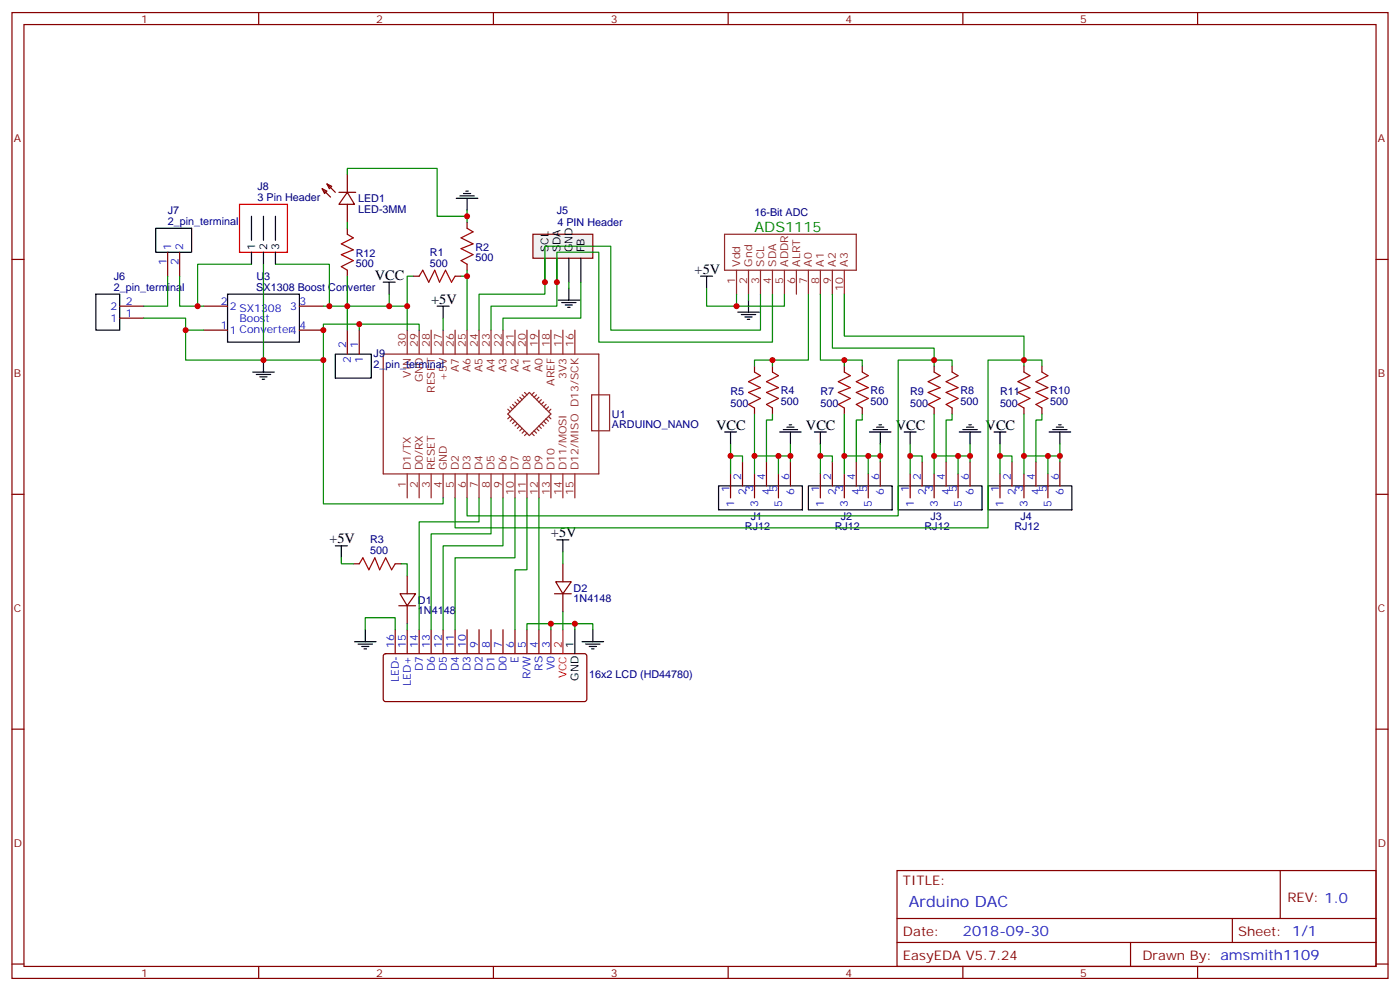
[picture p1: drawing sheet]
<svg xmlns="http://www.w3.org/2000/svg" width="412mm" height="292mm" viewBox="0 0 412 292" stroke-linecap="round" stroke-linejoin="round" font-family="sans-serif">
<g fill="none" stroke="#870000" stroke-width=".35">
<path d="M3.5 3.7h405.4v284.3h-405.4zM7.1 7.2h398.2v277.3h-398.2zM76.2 3.7v3.5M145.3 3.7v3.5M214.5 3.7v3.5M283.6 3.7v3.5M352.8 3.7v3.5M3.5 76.4h3.6M405.3 76.4h3.6M35.3 90.1h7M35.3 93.7h7M60 97.2h7"/>
<path d="M60 90.1h7M88.2 97.2h7M88.2 90.1h7M121.7 81.3h1.8M134.1 81.3h1.7M215.2 139.5v7.1M218.7 136v7.1M222.2 139.5v7.1M225.8 136v7.1M229.3 139.5v7.1M232.8 136v7.1M241.7 139.5v7.1"/>
<path d="M245.2 136v7.1M248.7 139.5v7.1M252.2 136v7.1M255.8 139.5v7.1M259.3 136v7.1M268.1 139.5v7.1M271.6 136v7.1M275.2 139.5v7.1M278.7 136v7.1M282.2 139.5v7.1M285.8 136v7.1M294.6 139.5v7.1"/>
<path d="M298.1 136v7.1M301.6 139.5v7.1M305.2 136v7.1M308.7 139.5v7.1M312.2 136v7.1M3.5 145.5h3.6M405.3 145.5h3.6M117.5 178.3h4.9M117.8 174.8h4.6l-2.5 3.5zM119.9 169.5v5.3M119.9 178.3v5.3M163.3 174.8h5"/>
<path d="M163.7 171.3h4.6l-2.5 3.5zM165.8 166v5.3M165.8 174.8v5.3M113.1 192.6l.5-.2 58.8 .1 .5 .6v12.7l-.3 .5-.4 .3h-58.6l-.5-.3-.2-.5v-12.7zM116.4 185.4v7M119.9 185.4v7M123.5 185.4v7M127 185.4v7M130.5 185.4v7M134.1 185.4v7M137.6 185.4v7M141.1 185.4v7"/>
<path d="M144.6 185.4v7M148.2 185.4v7M151.7 185.4v7M155.2 185.4v7M158.7 185.4v7M162.3 185.4v7M3.5 214.7h3.6M405.3 214.7h3.6M264.2 256.3h141.1v28.2h-141.1zM377.1 256.3v14.1M264.2 270.4h141.1M264.2 277.5h141.1"/>
<path d="M333 277.5v7M363 270.4v7.1M3.5 283.8h3.6M76.2 284.5v3.5M145.3 284.5v3.5M214.5 284.5v3.5M283.6 284.5v3.5M352.8 284.5v3.5M405.3 283.8h3.6"/>
</g>
<g fill="none" stroke="#8c2424" stroke-width=".35">
<path d="M213.4 69h38.8v10.6h-38.8zM217 79.6v7M220.5 79.6v7M224 79.6v7M227.5 79.6v7M231.1 79.6v7M234.6 79.6v7M238.1 79.6v7M241.7 79.6v7M245.2 79.6v7M248.7 79.6v7M119.9 97.2v7"/>
<path d="M123.5 97.2v7M127 97.2v7M130.5 97.2v7M134.1 97.2v7M137.6 97.2v7M141.1 97.2v7M144.6 97.2v7M148.2 97.2v7M151.7 97.2v7M155.2 97.2v7M158.7 97.2v7M162.3 97.2v7"/>
<path d="M165.8 97.2v7M169.3 97.2v7M112.9 104.2h63.5v35.3h-63.5zM150.3 119.8l.7 .7M151 119.1l.7 .7M151.7 118.4l.7 .7M152.4 117.7l.7 .7M153.1 116.9l.7 .8M153.8 116.2l.7 .7M154.5 115.5l.7 .7M155.9 115.5l6.4 6.4-6.4 6.3-6.3-6.3zM157.3 115.5l-.7 .7"/>
<path d="M158 116.2l-.7 .7M158.7 116.9l-.7 .8M159.5 117.7l-.8 .7M160.2 118.4l-.7 .7M160.9 119.1l-.7 .7M161.6 119.8l-.7 .7M174.3 116.2h5.3v10.6h-5.3zM119.9 139.5v7.1M123.5 139.5v7.1M127 139.5v7.1M130.5 139.5v7.1M134.1 139.5v7.1"/>
<path d="M137.6 139.5v7.1M141.1 139.5v7.1M144.6 139.5v7.1M148.2 139.5v7.1M149.6 120.5l.7 .7M150.3 122.6l-.7 .7M151 123.3l-.7 .7M151.7 124l-.7 .7M151.7 139.5v7.1M152.4 124.7l-.7 .7M153.1 125.4l-.7 .7M153.8 126.1l-.7 .7"/>
<path d="M154.5 126.8l-.7 .7M155.2 127.5l-.7 .7M155.2 139.5v7.1M156.6 127.5l.7 .7M157.3 126.8l.7 .7M158 126.1l.7 .7M158.7 125.4l.8 .7M158.7 139.5v7.1M159.5 124.7l.7 .7M160.2 124l.7 .7M160.9 123.3l.7 .7M161.6 122.6l.7 .7"/>
<path d="M162.3 120.5l-.7 .7M162.3 139.5v7.1M165.8 139.5v7.1M169.3 139.5v7.1"/>
</g>
<path d="M28.2 86.6h7.1v10.6h-7.1zM67 86.6h21.2v14.1h-21.2zM211.7 143.1h24.7v7h-24.7zM238.1 143.1h24.7v7h-24.7zM264.6 143.1h24.7v7h-24.7zM291 143.1h24.7v7h-24.7zM169.3 185.4v7" fill="none" stroke="#000" stroke-width=".35"/>
<path d="M165.8 185.4v7" fill="none" stroke="#f00" stroke-width=".35"/>
<path d="M123.5 81.3l1-1.7 1.8 3.5 1.8-3.5 1.4 3.5 1.7-3.5 1.8 3.5 1.1-1.8" fill="none" stroke="#a10000" stroke-width=".35"/>
<path d="M157 69h17.6v7h-17.6z" fill="#f0f0f0" stroke="#870000" stroke-width=".35"/>
<g fill="none" stroke="#000" stroke-width=".35">
<path d="M134.4 58.4h6.4M135.5 57.7h4.2M136.5 57h2.1M137.2 56.3h.7M137.6 58.4v3.5M45.9 67.2h10.5v7.1h-10.5zM74.1 63.7v7M74.1 74.3v3.5M77.6 63.7v7M77.6 74.3v3.5M81.1 63.7v7M81.1 74.3v3.5"/>
<path d="M160.5 76v7.1M164 76v7.1M167.6 76v7.1M171.1 76v7.1M112.9 83.1h3.5M114.7 83.1v3.5M128.8 90.1h3.5M130.5 90.1v3.6M164.4 88.4h6.3M165.5 89.1h4.2M166.5 89.8h2.1M167.2 90.5h.7"/>
<path d="M167.6 84.8v3.6M206.4 81.3h3.5M208.1 81.3v3.5M217.3 91.9h6.4M218.4 92.6h4.2M219.4 93.3h2.1M220.1 94h.7M220.5 88.4v3.5M74.4 109.5h6.4M75.5 110.2h4.2M76.6 110.9h2.1M77.3 111.7h.7"/>
<path d="M77.6 106v3.5M98.8 104.2h10.6v7.1h-10.6zM213.4 127.2h3.6M215.2 127.2v3.5M229.7 127.2h6.3M230.7 126.5h4.2M231.8 125.8h2.1M232.5 125.1h.7M232.8 127.2v3.5M239.9 127.2h3.5M241.7 127.2v3.5M256.1 127.2h6.4"/>
<path d="M257.2 126.5h4.2M258.2 125.8h2.1M258.9 125.1h.7M259.3 127.2v3.5M266.3 127.2h3.6M268.1 127.2v3.5M282.6 127.2h6.3M283.6 126.5h4.3M284.7 125.8h2.1M285.4 125.1h.7M285.8 127.2v3.5M292.8 127.2h3.5"/>
<path d="M294.6 127.2v3.5M309 127.2h6.4M310.1 126.5h4.2M311.1 125.8h2.2M311.9 125.1h.7M312.2 127.2v3.5M164 158.9h3.6M165.8 158.9v3.6M98.8 160.7h3.5M100.5 160.7v3.5M104.4 188.9h6.4M105.5 189.6h4.2"/>
<path d="M106.5 190.3h2.2M107.2 191h.7M107.6 185.4v3.5M171.4 188.9h6.4M172.5 189.6h4.2M173.6 190.3h2.1M174.3 191h.7M174.6 185.4v3.5"/>
</g>
<path d="M102.3 69l1.8 1-3.6 1.8 3.6 1.8-3.6 1.4 3.6 1.7-3.6 1.8 1.8 1.1M137.6 67.2l1.7 1.1-3.5 1.7 3.5 1.8-3.5 1.4 3.5 1.8-3.5 1.7 1.8 1.1M222.2 109.5l1.8 1.1-3.5 1.8 3.5 1.7-3.5 1.4 3.5 1.8-3.5 1.8 1.7 1M227.5 109.5l1.8 1.1-3.5 1.8 3.5 1.7-3.5 1.4 3.5 1.8-3.5 1.8 1.7 1M248.7 109.5l1.8 1.1-3.6 1.8 3.6 1.7-3.6 1.4 3.6 1.8-3.6 1.8 1.8 1M254 109.5l1.8 1.1-3.6 1.8 3.6 1.7-3.6 1.4 3.6 1.8-3.6 1.8 1.8 1M275.2 109.5l1.7 1.1-3.5 1.8 3.5 1.7-3.5 1.4 3.5 1.8-3.5 1.8 1.8 1M280.5 109.5l1.7 1.1-3.5 1.8 3.5 1.7-3.5 1.4 3.5 1.8-3.5 1.8 1.8 1M301.6 109.5l1.8 1.1-3.5 1.8 3.5 1.7-3.5 1.4 3.5 1.8-3.5 1.8 1.7 1M306.9 109.5l1.8 1.1-3.5 1.8 3.5 1.7-3.5 1.4 3.5 1.8-3.5 1.8 1.7 1M105.8 166l1.1-1.8 1.8 3.5 1.7-3.5 1.4 3.5 1.8-3.5 1.8 3.5 1-1.7" fill="none" stroke="#a10000" stroke-width=".35"/>
<g fill="none" stroke="#870000" stroke-width=".35">
<path d="M94.9 55.6l1.4 .7-.7 .7zM94.9 55.6l2.5 2.4M96.3 54.2l1.4 .7-.7 .7zM96.3 54.2l2.5 2.4M99.8 56.6h5M102.3 56.6l2.1 3.5h-4.6zM102.3 51.3v5.3M49.4 74.3v7M52.9 74.3v7M102.3 60.1v5.3M102.3 67.2v1.8M102.3 79.6v1.7"/>
<path d="M137.6 65.4v1.8M137.6 77.8v1.8M102.3 97.2v7M105.8 97.2v7M222.2 107.8v1.7M227.5 107.8v1.7M248.7 107.8v1.7M254 107.8v1.7M275.2 107.8v1.7M280.5 107.8v1.7M301.6 107.8v1.7M306.9 107.8v1.7"/>
<path d="M222.2 120.1v1.8M227.5 120.1v1.8M248.7 120.1v1.8M254 120.1v1.8M275.2 120.1v1.8M280.5 120.1v1.8M301.6 120.1v1.8M306.9 120.1v1.8M104.1 166h1.7M116.4 166h1.8"/>
</g>
<path d="M70.6 60.1h14.1v14.2h-14.1z" fill="none" stroke="#f00" stroke-width=".35"/>
<g fill="none" stroke="#008700" stroke-width=".35">
<path d="M102.3 51.3v-1.7h26.5v14.1h8.8M74.1 77.8h-15.9v12.3M77.6 77.8v28.2M81.1 77.8h15.9v12.3M102.3 65.4v1.8M137.6 79.6v1.7h-1.8M137.6 61.9v3.5M42.3 93.7h12.4v3.5h5.3M49.4 81.3v8.8h-7.1M52.9 81.3v8.8h7.1M54.7 97.2v8.8h40.5v-10.6h28.3v1.8M95.2 90.1h24.7v7.1"/>
<path d="M102.3 81.3v15.9M105.8 95.4v1.8M114.7 86.6v3.5M121.7 81.3h-1.8v8.8M130.5 93.7v3.5M137.6 81.3v15.9M167.6 83.1v1.7M171.1 83.1v10.6h-22.9v3.5M208.1 84.8v5.3h8.9v-3.5M220.5 86.6v1.8M224 86.6v10.6h-44.1v-24.7h-19.4v14.1h-19.4v10.6M227.5 86.6v14.1h-51.1v-26.4h-12.4v15.8h-19.4v7.1"/>
<path d="M231.1 86.6v3.5h-14.1M238.1 86.6v19.4h-10.6M241.7 86.6v19.4h7M245.2 86.6v15.9h30v3.5h-10.6v45.9h-127v-5.3M248.7 86.6v12.4h52.9v7h-10.6v49.4h-156.9v-8.8M95.2 106v42.3h35.3v-1.7M222.2 107.8v-1.8h5.3v1.8M248.7 107.8v-1.8h5.3v1.8M275.2 107.8v-1.8h5.3v1.8M301.6 107.8v-1.8h5.3v1.8M215.2 134.2h3.5v1.8M215.2 130.7v8.8"/>
<path d="M222.2 121.9v17.6M222.2 134.2h7.1M227.5 121.9v1.7h-1.7v12.4M232.8 134.2h-3.5v5.3M232.8 130.7v5.3M241.7 134.2h3.5v1.8M241.7 130.7v8.8M248.7 121.9v12.3M254 121.9v1.7h-1.8v12.4M255.8 134.2h-7.1v5.3M259.3 134.2h-3.5v5.3M259.3 130.7v5.3"/>
<path d="M268.1 134.2h3.5v1.8M268.1 130.7v8.8M275.2 121.9v12.3M280.5 121.9v1.7h-1.8v12.4M282.2 134.2h-7v5.3M285.8 134.2h-3.6v5.3M285.8 130.7v5.3M294.6 134.2h3.5v1.8M294.6 130.7v8.8M301.6 121.9v12.3M306.9 121.9v1.7h-1.7v12.4M308.7 134.2h-7.1v5.3"/>
<path d="M312.2 134.2h-3.5v5.3M312.2 130.7v5.3M141.1 146.6v7h-17.6v31.8M144.6 146.6v10.6h-17.6v28.2M148.2 146.6v14.1h-17.7v24.7M151.7 146.6v17.6h-17.6v21.2M155.2 146.6v21.1h-3.5v17.7M158.7 146.6v38.8M100.5 164.2v1.8h3.6M118.2 166h1.7v3.5M165.8 162.5v3.5M107.6 185.4v-3.5h8.8v3.5"/>
<path d="M119.9 183.6v1.8M162.3 183.6h-7.1v1.8M165.8 180.1v5.3M169.3 185.4v-1.8h5.3v1.8M169.3 183.6h-7v1.8"/>
</g>
<g fill="#c00">
<circle cx="97" cy="90.1" r=".88"/>
<circle cx="137.6" cy="63.7" r=".88"/>
<circle cx="232.8" cy="134.2" r=".88"/>
<circle cx="301.6" cy="134.2" r=".88"/>
<circle cx="275.2" cy="134.2" r=".88"/>
<circle cx="248.7" cy="134.2" r=".88"/>
<circle cx="275.2" cy="106" r=".88"/>
<circle cx="227.5" cy="106" r=".88"/>
<circle cx="162.3" cy="183.6" r=".88"/>
<circle cx="217" cy="90.1" r=".88"/>
<circle cx="164" cy="83.1" r=".88"/>
<circle cx="160.5" cy="83.1" r=".88"/>
<circle cx="308.7" cy="134.2" r=".88"/>
<circle cx="285.8" cy="134.2" r=".88"/>
<circle cx="255.8" cy="134.2" r=".88"/>
<circle cx="294.6" cy="134.2" r=".88"/>
<circle cx="268.1" cy="134.2" r=".88"/>
<circle cx="241.7" cy="134.2" r=".88"/>
<circle cx="215.2" cy="134.2" r=".88"/>
<circle cx="77.6" cy="106" r=".88"/>
<circle cx="54.7" cy="97.2" r=".88"/>
<circle cx="119.9" cy="90.1" r=".88"/>
<circle cx="114.7" cy="90.1" r=".88"/>
<circle cx="259.3" cy="134.2" r=".88"/>
<circle cx="282.2" cy="134.2" r=".88"/>
<circle cx="312.2" cy="134.2" r=".88"/>
<circle cx="95.3" cy="97.2" r=".88"/>
<circle cx="95.3" cy="106" r=".88"/>
<circle cx="137.6" cy="81.3" r=".88"/>
<circle cx="169.3" cy="183.6" r=".88"/>
<circle cx="248.7" cy="106" r=".88"/>
<circle cx="301.6" cy="106" r=".88"/>
<circle cx="229.3" cy="134.2" r=".88"/>
<circle cx="222.3" cy="134.2" r=".88"/>
<circle cx="102.3" cy="90.1" r=".88"/>
<circle cx="58.2" cy="90.1" r=".88"/>
<circle cx="105.8" cy="95.4" r=".88"/>
</g>
<text font-size="4.6" fill="#00f" x="267.8" y="266.9">Arduino DAC</text>
<text font-size="4.2" fill="#060" x="222.3" y="68.3">ADS1115</text>
<g font-size="4.2">
<text x="110.4" y="82.4">VCC</text>
<text x="204.6" y="80.6">+5V</text>
<text x="127" y="89.4">+5V</text>
<text x="211" y="126.5">VCC</text>
<text x="237.4" y="126.5">VCC</text>
<text x="263.9" y="126.5">VCC</text>
<text x="290.3" y="126.5">VCC</text>
<text x="97" y="160">+5V</text>
<text x="162.3" y="158.2">+5V</text>
</g>
<text font-size="4.2" fill="#00f" x="283.6" y="275.7">2018-09-30</text>
<g font-size="3.9" fill="#800">
<text x="266" y="260.5">TITLE:</text>
<text x="379.2" y="265.5">REV: 1.0</text>
<text x="266" y="275.7">Date:</text>
<text x="364.8" y="275.7">Sheet: 1/1</text>
<text x="266" y="282.8">EasyEDA V5.7.24</text>
<text x="336.5" y="282.8">Drawn By: amsmith1109</text>
</g>
<g font-size="3.2" fill="#800">
<text x="41.6" y="6.7">1</text>
<text x="110.8" y="6.7">2</text>
<text x="179.9" y="6.7">3</text>
<text x="249.1" y="6.7">4</text>
<text x="318.2" y="6.7">5</text>
<text x="4.1" y="41.8">A</text>
<text x="405.9" y="41.8">A</text>
<text x="4.1" y="110.9">B</text>
<text x="405.9" y="110.9">B</text>
<text x="4.1" y="180.1">C</text>
<text x="405.9" y="180.1">C</text>
<text x="4.1" y="249.2">D</text>
<text x="405.9" y="249.2">D</text>
<text x="41.6" y="287.5">1</text>
<text x="110.8" y="287.5">2</text>
<text x="179.9" y="287.5">3</text>
<text x="249.1" y="287.5">4</text>
<text x="318.2" y="287.5">5</text>
</g>
<g font-size="3.2" fill="#000080">
<text x="75.9" y="59.1">3 Pin Header</text>
<text x="75.9" y="56">J8</text>
<text x="105.5" y="59.5">LED1</text>
<text x="49.4" y="63">J7</text>
<text x="105.5" y="62.7">LED-3MM</text>
<text x="164" y="63.1">J5</text>
<text x="222.2" y="63.5">16-Bit ADC</text>
<text x="49.4" y="66.1">2_pin_terminal</text>
<text x="164.2" y="66.7">4 PIN Header</text>
<text x="104.8" y="75.8">R12</text>
<text x="126.7" y="75.3">R1</text>
<text x="140.1" y="76.8">500</text>
<text x="140.1" y="74">R2</text>
<text x="33.5" y="82.3">J6</text>
<text x="75.5" y="82.4">U3</text>
<text x="104.8" y="78.6">500</text>
<text x="126.7" y="78.5">500</text>
<text x="33.5" y="85.5">2_pin_terminal</text>
<text x="75.5" y="85.5">SX1308 Boost Converter</text>
<text x="110.1" y="105">J9</text>
<text x="110.1" y="108.2">2_pin_terminal</text>
<text x="215.2" y="119.9">500</text>
<text x="215.2" y="116.4">R5</text>
<text x="230" y="119.2">500</text>
<text x="230" y="116">R4</text>
<text x="241.7" y="119.9">500</text>
<text x="241.7" y="116.4">R7</text>
<text x="256.5" y="119.2">500</text>
<text x="256.5" y="116">R6</text>
<text x="268.1" y="119.9">500</text>
<text x="268.1" y="116.4">R9</text>
<text x="282.9" y="119.2">500</text>
<text x="282.9" y="116">R8</text>
<text x="294.6" y="119.9">500</text>
<text x="294.6" y="116.4">R11</text>
<text x="309.4" y="119.2">500</text>
<text x="309.4" y="116">R10</text>
<text x="180.3" y="122.9">U1</text>
<text x="180.3" y="126.1">ARDUINO_NANO</text>
<text x="219.4" y="155.9">RJ12</text>
<text x="221.2" y="153.1">J1</text>
<text x="245.9" y="155.9">RJ12</text>
<text x="247.7" y="153.1">J2</text>
<text x="272.3" y="155.9">RJ12</text>
<text x="274.1" y="153.1">J3</text>
<text x="298.8" y="155.9">RJ12</text>
<text x="300.6" y="153.1">J4</text>
<text x="109" y="160">R3</text>
<text x="109" y="163.2">500</text>
<text x="123.1" y="177.7">D1</text>
<text x="169" y="177.4">1N4148</text>
<text x="169" y="174.2">D2</text>
<text x="123.1" y="180.9">1N4148</text>
<text x="173.6" y="199.5">16x2 LCD (HD44780)</text>
</g>
<g font-size="3.2" fill="#00f">
<text x="50.4" y="73.6" transform="rotate(-90 50.4 73.6)">1</text>
<text x="54" y="73.6" transform="rotate(-90 54 73.6)">2</text>
<text x="49" y="78" transform="rotate(-90 49 78)">1</text>
<text x="52.6" y="78" transform="rotate(-90 52.6 78)">2</text>
<text x="37" y="89.8">2</text>
<text x="65" y="89.8">2</text>
<text x="88.2" y="89.8">3</text>
<text x="32.6" y="94.7">1</text>
<text x="32.6" y="91.2">2</text>
<text x="37" y="93.3">1</text>
<text x="67.7" y="91.2">2 SX1308</text>
<text x="70.6" y="94.9">Boost</text>
<text x="85.5" y="91.2">3</text>
<text x="65" y="96.8">1</text>
<text x="67.7" y="98.2">1 Converter4</text>
<text x="88.2" y="96.8">4</text>
<text x="102" y="102.5" transform="rotate(-90 102 102.5)">2</text>
<text x="103.4" y="107" transform="rotate(-90 103.4 107)">2</text>
<text x="105.5" y="102.5" transform="rotate(-90 105.5 102.5)">1</text>
<text x="106.9" y="107" transform="rotate(-90 106.9 107)">1</text>
<text x="218.4" y="141.3" transform="rotate(-90 218.4 141.3)">2</text>
<text x="225.4" y="141.3" transform="rotate(-90 225.4 141.3)">4</text>
<text x="232.5" y="141.3" transform="rotate(-90 232.5 141.3)">6</text>
<text x="244.8" y="141.3" transform="rotate(-90 244.8 141.3)">2</text>
<text x="251.9" y="141.3" transform="rotate(-90 251.9 141.3)">4</text>
<text x="258.9" y="141.3" transform="rotate(-90 258.9 141.3)">6</text>
<text x="271.3" y="141.3" transform="rotate(-90 271.3 141.3)">2</text>
<text x="278.3" y="141.3" transform="rotate(-90 278.3 141.3)">4</text>
<text x="285.4" y="141.3" transform="rotate(-90 285.4 141.3)">6</text>
<text x="297.7" y="141.3" transform="rotate(-90 297.7 141.3)">2</text>
<text x="304.8" y="141.3" transform="rotate(-90 304.8 141.3)">4</text>
<text x="311.9" y="141.3" transform="rotate(-90 311.9 141.3)">6</text>
<text x="214.8" y="144.8" transform="rotate(-90 214.8 144.8)">1</text>
<text x="216.3" y="149.3" transform="rotate(-90 216.3 149.3)">1</text>
<text x="219.8" y="145.8" transform="rotate(-90 219.8 145.8)">2</text>
<text x="221.9" y="144.8" transform="rotate(-90 221.9 144.8)">3</text>
<text x="223.3" y="149.3" transform="rotate(-90 223.3 149.3)">3</text>
<text x="226.8" y="145.8" transform="rotate(-90 226.8 145.8)">4</text>
<text x="229" y="144.8" transform="rotate(-90 229 144.8)">5</text>
<text x="230.4" y="149.3" transform="rotate(-90 230.4 149.3)">5</text>
<text x="233.9" y="145.8" transform="rotate(-90 233.9 145.8)">6</text>
<text x="241.3" y="144.8" transform="rotate(-90 241.3 144.8)">1</text>
<text x="242.7" y="149.3" transform="rotate(-90 242.7 149.3)">1</text>
<text x="246.2" y="145.8" transform="rotate(-90 246.2 145.8)">2</text>
<text x="248.4" y="144.8" transform="rotate(-90 248.4 144.8)">3</text>
<text x="249.8" y="149.3" transform="rotate(-90 249.8 149.3)">3</text>
<text x="253.3" y="145.8" transform="rotate(-90 253.3 145.8)">4</text>
<text x="255.4" y="144.8" transform="rotate(-90 255.4 144.8)">5</text>
<text x="256.8" y="149.3" transform="rotate(-90 256.8 149.3)">5</text>
<text x="260.3" y="145.8" transform="rotate(-90 260.3 145.8)">6</text>
<text x="267.8" y="144.8" transform="rotate(-90 267.8 144.8)">1</text>
<text x="269.2" y="149.3" transform="rotate(-90 269.2 149.3)">1</text>
<text x="272.7" y="145.8" transform="rotate(-90 272.7 145.8)">2</text>
<text x="274.8" y="144.8" transform="rotate(-90 274.8 144.8)">3</text>
<text x="276.2" y="149.3" transform="rotate(-90 276.2 149.3)">3</text>
<text x="279.8" y="145.8" transform="rotate(-90 279.8 145.8)">4</text>
<text x="281.9" y="144.8" transform="rotate(-90 281.9 144.8)">5</text>
<text x="283.3" y="149.3" transform="rotate(-90 283.3 149.3)">5</text>
<text x="286.8" y="145.8" transform="rotate(-90 286.8 145.8)">6</text>
<text x="294.2" y="144.8" transform="rotate(-90 294.2 144.8)">1</text>
<text x="295.6" y="149.3" transform="rotate(-90 295.6 149.3)">1</text>
<text x="299.2" y="145.8" transform="rotate(-90 299.2 145.8)">2</text>
<text x="301.3" y="144.8" transform="rotate(-90 301.3 144.8)">3</text>
<text x="302.7" y="149.3" transform="rotate(-90 302.7 149.3)">3</text>
<text x="306.2" y="145.8" transform="rotate(-90 306.2 145.8)">4</text>
<text x="308.3" y="144.8" transform="rotate(-90 308.3 144.8)">5</text>
<text x="309.7" y="149.3" transform="rotate(-90 309.7 149.3)">5</text>
<text x="313.3" y="145.8" transform="rotate(-90 313.3 145.8)">6</text>
<text x="116.1" y="190.7" transform="rotate(-90 116.1 190.7)">16</text>
<text x="119.6" y="190.7" transform="rotate(-90 119.6 190.7)">15</text>
<text x="123.1" y="190.7" transform="rotate(-90 123.1 190.7)">14</text>
<text x="126.6" y="190.7" transform="rotate(-90 126.6 190.7)">13</text>
<text x="130.2" y="190.7" transform="rotate(-90 130.2 190.7)">12</text>
<text x="133.7" y="190.7" transform="rotate(-90 133.7 190.7)">11</text>
<text x="137.2" y="190.7" transform="rotate(-90 137.2 190.7)">10</text>
<text x="140.8" y="190.7" transform="rotate(-90 140.8 190.7)">9</text>
<text x="144.3" y="190.7" transform="rotate(-90 144.3 190.7)">8</text>
<text x="147.8" y="190.7" transform="rotate(-90 147.8 190.7)">7</text>
<text x="151.3" y="190.7" transform="rotate(-90 151.3 190.7)">6</text>
<text x="154.9" y="190.7" transform="rotate(-90 154.9 190.7)">5</text>
<text x="158.4" y="190.7" transform="rotate(-90 158.4 190.7)">4</text>
<text x="161.9" y="190.7" transform="rotate(-90 161.9 190.7)">3</text>
<text x="124.5" y="197.6" transform="rotate(-90 124.5 197.6)">D7</text>
<text x="128.1" y="197.6" transform="rotate(-90 128.1 197.6)">D6</text>
<text x="131.6" y="197.6" transform="rotate(-90 131.6 197.6)">D5</text>
<text x="135.1" y="197.6" transform="rotate(-90 135.1 197.6)">D4</text>
<text x="138.6" y="197.6" transform="rotate(-90 138.6 197.6)">D3</text>
<text x="142.2" y="197.6" transform="rotate(-90 142.2 197.6)">D2</text>
<text x="145.7" y="197.6" transform="rotate(-90 145.7 197.6)">D1</text>
<text x="149.2" y="197.6" transform="rotate(-90 149.2 197.6)">D0</text>
<text x="152.8" y="195.2" transform="rotate(-90 152.8 195.2)">E</text>
<text x="159.8" y="197.5" transform="rotate(-90 159.8 197.5)">RS</text>
<text x="163.3" y="197.3" transform="rotate(-90 163.3 197.3)">V0</text>
<text x="117.5" y="200.8" transform="rotate(-90 117.5 200.8)">LED-</text>
<text x="121" y="202" transform="rotate(-90 121 202)">LED+</text>
<text x="156.3" y="199.9" transform="rotate(-90 156.3 199.9)">R/W</text>
</g>
<g font-size="3.2">
<text x="75.2" y="73.5" transform="rotate(-90 75.2 73.5)">1</text>
<text x="78.7" y="73.6" transform="rotate(-90 78.7 73.6)">2</text>
<text x="82.3" y="73.5" transform="rotate(-90 82.3 73.5)">3</text>
<text x="161.6" y="74.3" transform="rotate(-90 161.6 74.3)">SCL</text>
<text x="165.1" y="74.3" transform="rotate(-90 165.1 74.3)">SDA</text>
<text x="168.6" y="74.3" transform="rotate(-90 168.6 74.3)">GND</text>
<text x="172.2" y="74.3" transform="rotate(-90 172.2 74.3)">FB</text>
<text x="169" y="190.7" transform="rotate(-90 169 190.7)">1</text>
<text x="170.4" y="200.4" transform="rotate(-90 170.4 200.4)">GND</text>
</g>
<g font-size="3.2" fill="#8d2323">
<text x="216.6" y="83.7" transform="rotate(-90 216.6 83.7)">1</text>
<text x="218" y="78.5" transform="rotate(-90 218 78.5)">Vdd</text>
<text x="220.1" y="83.7" transform="rotate(-90 220.1 83.7)">2</text>
<text x="221.5" y="78.5" transform="rotate(-90 221.5 78.5)">Gnd</text>
<text x="223.7" y="83.7" transform="rotate(-90 223.7 83.7)">3</text>
<text x="225.1" y="78.5" transform="rotate(-90 225.1 78.5)">SCL</text>
<text x="227.2" y="83.7" transform="rotate(-90 227.2 83.7)">4</text>
<text x="228.6" y="78.5" transform="rotate(-90 228.6 78.5)">SDA</text>
<text x="230.7" y="83.7" transform="rotate(-90 230.7 83.7)">5</text>
<text x="232.1" y="78.5" transform="rotate(-90 232.1 78.5)">ADDR</text>
<text x="234.2" y="83.7" transform="rotate(-90 234.2 83.7)">6</text>
<text x="235.7" y="78.5" transform="rotate(-90 235.7 78.5)">ALRT</text>
<text x="237.8" y="83.7" transform="rotate(-90 237.8 83.7)">7</text>
<text x="239.2" y="78.5" transform="rotate(-90 239.2 78.5)">A0</text>
<text x="241.3" y="83.7" transform="rotate(-90 241.3 83.7)">8</text>
<text x="242.7" y="78.5" transform="rotate(-90 242.7 78.5)">A1</text>
<text x="244.8" y="83.7" transform="rotate(-90 244.8 83.7)">9</text>
<text x="246.2" y="78.5" transform="rotate(-90 246.2 78.5)">A2</text>
<text x="249.8" y="78.5" transform="rotate(-90 249.8 78.5)">A3</text>
<text x="248.4" y="85.7" transform="rotate(-90 248.4 85.7)">10</text>
<text x="119.6" y="102.1" transform="rotate(-90 119.6 102.1)">30</text>
<text x="123.1" y="102.1" transform="rotate(-90 123.1 102.1)">29</text>
<text x="126.6" y="102.1" transform="rotate(-90 126.6 102.1)">28</text>
<text x="130.2" y="102.1" transform="rotate(-90 130.2 102.1)">27</text>
<text x="133.7" y="102.1" transform="rotate(-90 133.7 102.1)">26</text>
<text x="137.2" y="102.1" transform="rotate(-90 137.2 102.1)">25</text>
<text x="140.8" y="102.1" transform="rotate(-90 140.8 102.1)">24</text>
<text x="144.3" y="102.1" transform="rotate(-90 144.3 102.1)">23</text>
<text x="147.8" y="102.1" transform="rotate(-90 147.8 102.1)">22</text>
<text x="151.3" y="102.1" transform="rotate(-90 151.3 102.1)">21</text>
<text x="154.9" y="102.1" transform="rotate(-90 154.9 102.1)">20</text>
<text x="158.4" y="102.1" transform="rotate(-90 158.4 102.1)">19</text>
<text x="161.9" y="102.1" transform="rotate(-90 161.9 102.1)">18</text>
<text x="165.5" y="102.1" transform="rotate(-90 165.5 102.1)">17</text>
<text x="169" y="102.1" transform="rotate(-90 169 102.1)">16</text>
<text x="121" y="111.2" transform="rotate(-90 121 111.2)">VIN</text>
<text x="124.5" y="112.6" transform="rotate(-90 124.5 112.6)">GND</text>
<text x="131.6" y="112.1" transform="rotate(-90 131.6 112.1)">+5V</text>
<text x="135.1" y="109.5" transform="rotate(-90 135.1 109.5)">A7</text>
<text x="138.6" y="109.5" transform="rotate(-90 138.6 109.5)">A6</text>
<text x="142.2" y="109.5" transform="rotate(-90 142.2 109.5)">A5</text>
<text x="145.7" y="109.5" transform="rotate(-90 145.7 109.5)">A4</text>
<text x="149.2" y="109.5" transform="rotate(-90 149.2 109.5)">A3</text>
<text x="152.8" y="109.5" transform="rotate(-90 152.8 109.5)">A2</text>
<text x="156.3" y="109.5" transform="rotate(-90 156.3 109.5)">A1</text>
<text x="159.8" y="109.5" transform="rotate(-90 159.8 109.5)">A0</text>
<text x="163.3" y="113.5" transform="rotate(-90 163.3 113.5)">AREF</text>
<text x="166.9" y="111.5" transform="rotate(-90 166.9 111.5)">3V3</text>
<text x="128.1" y="115.6" transform="rotate(-90 128.1 115.6)">RESET</text>
<text x="119.6" y="143.7" transform="rotate(-90 119.6 143.7)">1</text>
<text x="121" y="138.5" transform="rotate(-90 121 138.5)">D1/TX</text>
<text x="123.1" y="143.7" transform="rotate(-90 123.1 143.7)">2</text>
<text x="124.5" y="138.5" transform="rotate(-90 124.5 138.5)">D0/RX</text>
<text x="126.6" y="143.7" transform="rotate(-90 126.6 143.7)">3</text>
<text x="128.1" y="138.5" transform="rotate(-90 128.1 138.5)">RESET</text>
<text x="130.2" y="143.7" transform="rotate(-90 130.2 143.7)">4</text>
<text x="131.6" y="138.5" transform="rotate(-90 131.6 138.5)">GND</text>
<text x="133.7" y="143.7" transform="rotate(-90 133.7 143.7)">5</text>
<text x="135.1" y="138.5" transform="rotate(-90 135.1 138.5)">D2</text>
<text x="137.2" y="143.7" transform="rotate(-90 137.2 143.7)">6</text>
<text x="138.6" y="138.5" transform="rotate(-90 138.6 138.5)">D3</text>
<text x="140.8" y="143.7" transform="rotate(-90 140.8 143.7)">7</text>
<text x="142.2" y="138.5" transform="rotate(-90 142.2 138.5)">D4</text>
<text x="144.3" y="143.7" transform="rotate(-90 144.3 143.7)">8</text>
<text x="145.7" y="138.5" transform="rotate(-90 145.7 138.5)">D5</text>
<text x="147.8" y="143.7" transform="rotate(-90 147.8 143.7)">9</text>
<text x="149.2" y="138.5" transform="rotate(-90 149.2 138.5)">D6</text>
<text x="152.8" y="138.5" transform="rotate(-90 152.8 138.5)">D7</text>
<text x="156.3" y="138.5" transform="rotate(-90 156.3 138.5)">D8</text>
<text x="159.8" y="138.5" transform="rotate(-90 159.8 138.5)">D9</text>
<text x="163.3" y="138.5" transform="rotate(-90 163.3 138.5)">D10</text>
<text x="166.9" y="138.5" transform="rotate(-90 166.9 138.5)">D11/MOSI</text>
<text x="170.4" y="138.5" transform="rotate(-90 170.4 138.5)">D12/MISO D13/SCK</text>
<text x="151.3" y="145.7" transform="rotate(-90 151.3 145.7)">10</text>
<text x="154.9" y="145.7" transform="rotate(-90 154.9 145.7)">11</text>
<text x="158.4" y="145.7" transform="rotate(-90 158.4 145.7)">12</text>
<text x="161.9" y="145.7" transform="rotate(-90 161.9 145.7)">13</text>
<text x="165.5" y="145.7" transform="rotate(-90 165.5 145.7)">14</text>
<text x="169" y="145.7" transform="rotate(-90 169 145.7)">15</text>
</g>
<g font-size="3.2" fill="#f00">
<text x="165.5" y="190.7" transform="rotate(-90 165.5 190.7)">2</text>
<text x="166.9" y="199.7" transform="rotate(-90 166.9 199.7)">VCC</text>
</g>
</svg>
